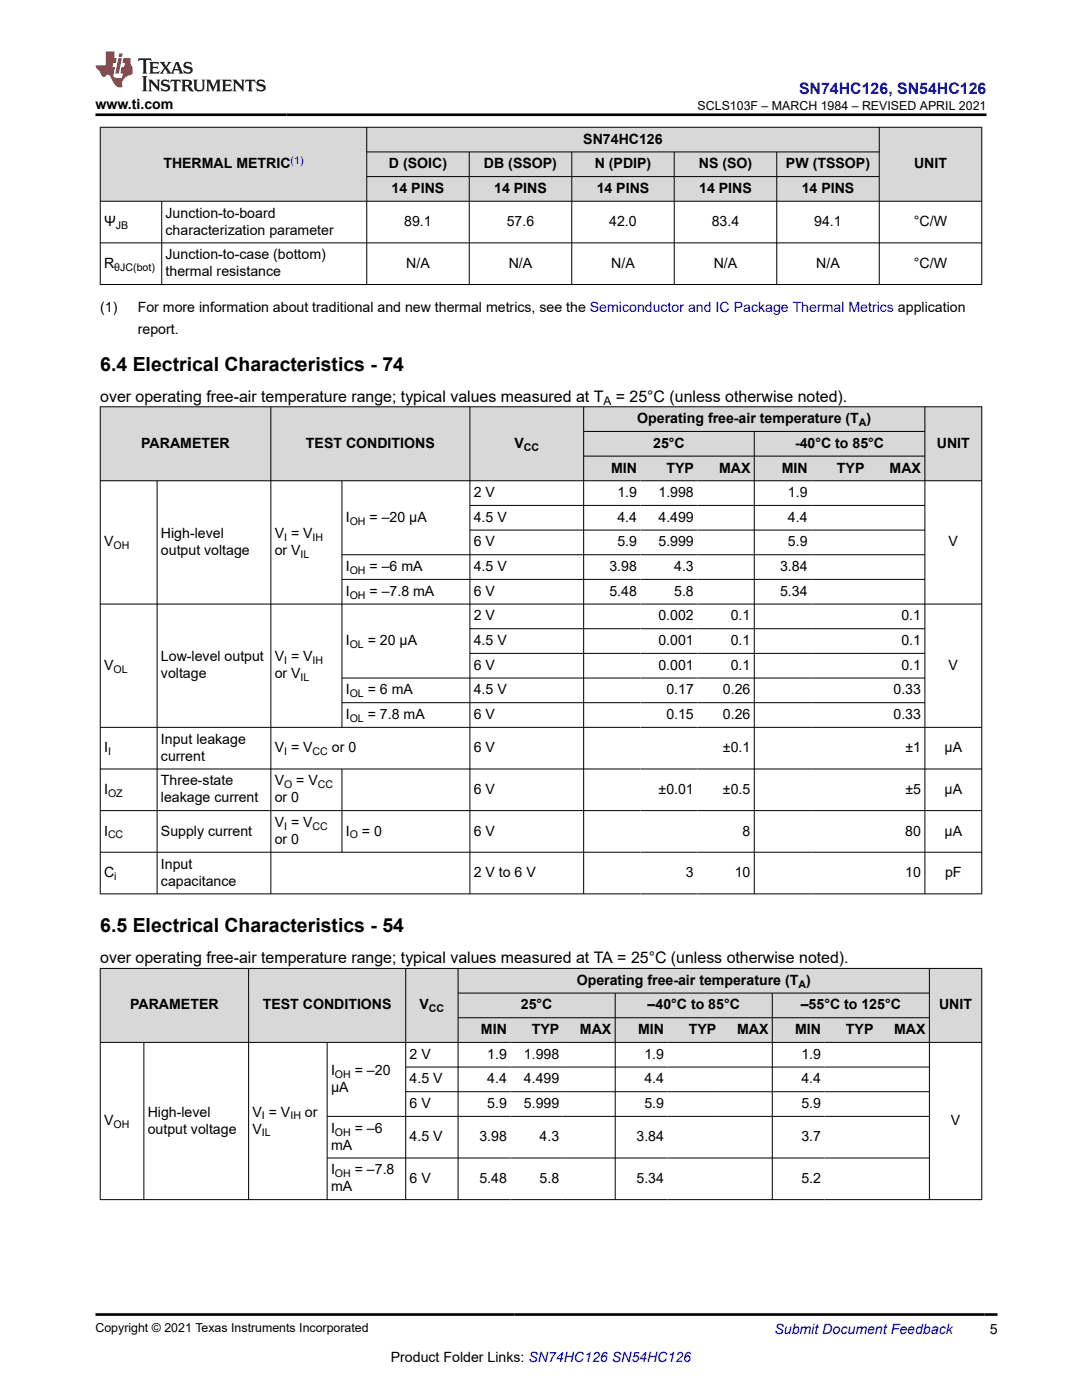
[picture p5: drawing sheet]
<svg xmlns="http://www.w3.org/2000/svg" width="216mm" height="279mm" viewBox="0 0 216 279" stroke-linecap="round" stroke-linejoin="round" font-family="sans-serif">
<g fill="#d8d8d8">
<path d="M20 25.4h175.9v4.9h-175.9z" fill-rule="evenodd"/>
<path d="M20.1 25.5h53v14.6h-53z" fill-rule="evenodd"/>
<path d="M73.2 25.5h102.2v4.8h-102.2z" fill-rule="evenodd"/>
<path d="M175.5 25.5h20.3v14.6h-20.3z" fill-rule="evenodd"/>
<path d="M73.2 30.4h20.4v4.8h-20.4z" fill-rule="evenodd"/>
<path d="M93.7 30.4h20.3v4.8h-20.3z" fill-rule="evenodd"/>
<path d="M114.1 30.4h20.4v4.8h-20.4z" fill-rule="evenodd"/>
<path d="M134.6 30.4h20.3v4.8h-20.3z" fill-rule="evenodd"/>
<path d="M155.1 30.4h20.3v4.8h-20.3z" fill-rule="evenodd"/>
<path d="M73.2 35.3h20.4v4.8h-20.4z" fill-rule="evenodd"/>
<path d="M93.7 35.3h20.3v4.8h-20.3z" fill-rule="evenodd"/>
<path d="M114.1 35.3h20.4v4.8h-20.4z" fill-rule="evenodd"/>
<path d="M134.6 35.3h20.3v4.8h-20.3z" fill-rule="evenodd"/>
<path d="M155.1 35.3h20.3v4.8h-20.3z" fill-rule="evenodd"/>
</g>
<g fill="none" stroke="#000" stroke-width=".2">
<path d="M19.9 25.4h176.1M20 25.3v31.5M73.2 25.3v31.5M73.2 30.3h102.3M73.2 35.2h102.3M93.6 30.3v26.5M114.1 30.3v26.5M134.5 30.3v26.5M155 30.3v26.5M175.4 25.3v31.5M195.9 25.3v31.5M19.9 40.2h176.1"/>
<path d="M19.9 48.5h176.1M19.9 56.8h176.1M32.3 40.2v16.6"/>
</g>
<g fill="#d8d8d8">
<path d="M20 81.2h175.9v4.9h-175.9z" fill-rule="evenodd"/>
<path d="M20.1 81.2h33.9v14.7h-33.9z" fill-rule="evenodd"/>
<path d="M54.1 81.2h39.6v14.7h-39.6z" fill-rule="evenodd"/>
<path d="M93.8 81.2h22.6v14.7h-22.6z" fill-rule="evenodd"/>
<path d="M116.5 81.2h68v4.8h-68z" fill-rule="evenodd"/>
<path d="M184.6 81.2h11.2v14.7h-11.2z" fill-rule="evenodd"/>
<path d="M116.5 86.2h33.9v4.8h-33.9z" fill-rule="evenodd"/>
<path d="M150.6 86.2h33.9v4.8h-33.9z" fill-rule="evenodd"/>
<path d="M116.5 91.1h11.3v4.8h-11.3z" fill-rule="evenodd"/>
<path d="M127.8 91.1h11.4v4.8h-11.4z" fill-rule="evenodd"/>
<path d="M139.2 91.1h11.2v4.8h-11.2z" fill-rule="evenodd"/>
<path d="M150.6 91.1h11.3v4.8h-11.3z" fill-rule="evenodd"/>
<path d="M161.9 91.1h11.3v4.8h-11.3z" fill-rule="evenodd"/>
<path d="M173.2 91.1h11.3v4.8h-11.3z" fill-rule="evenodd"/>
</g>
<g fill="none" stroke="#000" stroke-width=".2">
<path d="M19.9 81.2h176.1M19.9 95.9h176.1M20 81.1v97.4M31.3 95.9v82.6M54 81.1v97.4M68.2 95.9v49.3M93.8 81.1v97.4M116.5 81.1v97.4M116.5 86.1h68.1M116.5 91h68.1M150.5 86.1v92.4M184.6 81.1v97.4"/>
<path d="M195.9 81.1v97.4M68.2 115.6h116.4M93.8 100.9h90.8M93.8 105.8h90.8M184.6 110.7h-116.4M19.9 120.6h176.1M93.8 125.5h90.8M93.8 130.4h90.8M184.6 135.3h-116.4M19.9 145.2h176.1M19.9 153.5h176.1M68.2 140.2h116.4"/>
<path d="M68.2 153.5v16.6M19.9 161.8h176.1M19.9 170.1h176.1M19.9 178.4h176.1"/>
</g>
<g fill="#d8d8d8">
<path d="M20 193.3h175.9v4.9h-175.9z" fill-rule="evenodd"/>
<path d="M20.1 193.3h29.4v14.7h-29.4z" fill-rule="evenodd"/>
<path d="M49.7 193.3h31.2v14.7h-31.2z" fill-rule="evenodd"/>
<path d="M81 193.3h10.3v14.7h-10.3z" fill-rule="evenodd"/>
<path d="M91.5 193.3h93.9v4.8h-93.9z" fill-rule="evenodd"/>
<path d="M185.5 193.3h10.3v14.7h-10.3z" fill-rule="evenodd"/>
<path d="M91.5 198.3h31.2v4.8h-31.2z" fill-rule="evenodd"/>
<path d="M122.8 198.3h31.2v4.8h-31.2z" fill-rule="evenodd"/>
<path d="M154.2 198.3h31.2v4.8h-31.2z" fill-rule="evenodd"/>
<path d="M91.5 203.2h10.4v4.8h-10.4z" fill-rule="evenodd"/>
<path d="M101.9 203.2h10.4v4.8h-10.4z" fill-rule="evenodd"/>
<path d="M112.3 203.2h10.4v4.8h-10.4z" fill-rule="evenodd"/>
<path d="M122.8 203.2h10.4v4.8h-10.4z" fill-rule="evenodd"/>
<path d="M133.2 203.2h10.5v4.8h-10.5z" fill-rule="evenodd"/>
<path d="M143.7 203.2h10.3v4.8h-10.3z" fill-rule="evenodd"/>
<path d="M154.2 203.2h10.4v4.8h-10.4z" fill-rule="evenodd"/>
<path d="M164.6 203.2h10.4v4.8h-10.4z" fill-rule="evenodd"/>
<path d="M175 203.2h10.4v4.8h-10.4z" fill-rule="evenodd"/>
</g>
<g fill="none" stroke="#000" stroke-width=".2">
<path d="M19.9 193.3h176.1M20 193.2v46.3M49.6 193.2v46.3M81 193.2v46.3M91.4 198.2h94.1M91.4 193.2v46.3M122.8 198.2v41.3M154.1 198.2v41.3M185.5 193.2v46.3M195.9 193.2v46.3M19.9 208h176.1M28.7 208v31.5"/>
<path d="M65.3 208v31.5M81 213h104.5M81 217.9h104.5M91.4 203.1h94.1M19.9 239.4h176.1M65.3 231.1h120.2M185.5 222.8h-120.2"/>
</g>
<path d="M27.7 11.6l-.2 .6 .5-.2h.6v.1v2.2l-.2 .4h1l-.2-.4v-2.2v-.1h.5l.5 .2-.1-.6zM29.8 12.4l.2 .3v1.6l-.2 .4h1.9l.1-.6a1.08 1.08 0 0 1-1.3 .2v-.7h.6l.4 .2v-.7l-.4 .2h-.6v-.5l.2-.2a1 1 0 0 1 1 .3l-.1-.5zM31.8 12.4l1 1.1-1 1.2h.9l-.2-.2 .4-.8 .5 .8-.2 .2h1.6l-.2-.2 .1-.5h1l.1 .5-.1 .2h.9l-.2-.4-.8-1.9h-.5l-1 2.1-.8-1.1 .9-1h-.8l.2 .2-.5 .6-.3-.6 .1-.2zM35.2 12.8l.4 1h-.8zM36.8 12.5a.65 .65 0 0 0-.2 .7 .65 .65 0 0 0 .6 .5l.7 .1 .1 .3a.79 .79 0 0 1-.7 .4 .79 .79 0 0 1-.7-.5l.1 .7 .2-.1a.93 .93 0 0 0 1.1 0 .93 .93 0 0 0 .4-.9 1.46 1.46 0 0 0-1.2-.6l-.1-.3a1.09 1.09 0 0 1 1.2 .2l-.2-.6-.1 .1-.6-.2zM28.4 15.2l.2 .4v2.2l-.2 .4h1l-.2-.4v-2.2l.2-.4zM29.6 15.9l.2 .4v1.5l-.2 .4h.8l-.3-.4v-1.3l1.7 1.8v-2l.2-.4h-.8l.2 .2 .1 1.1-1.2-1.3zM32.3 16a.65 .65 0 0 0-.2 .8 .65 .65 0 0 0 .7 .4l.6 .2 .1 .2a.79 .79 0 0 1-.7 .4 .79 .79 0 0 1-.7-.5l.1 .7 .2-.1a.93 .93 0 0 0 1.1 .1 .93 .93 0 0 0 .4-1 1.46 1.46 0 0 0-1.2-.5l-.1-.4a1.09 1.09 0 0 1 1.2 .2l-.2-.6-.1 .1-.6-.1zM34.1 15.9l-.1 .6a.63 .63 0 0 1 .7-.3l.1 1.6-.3 .4h1l-.2-.4v-1.6a.66 .66 0 0 1 .8 .3l-.1-.6zM36.2 15.9l.2 .4v1.5l-.2 .4h.9l-.2-.2v-.7h.5l.1 .2a.79 .79 0 0 0 1.2 .6l-1-.9a.61 .61 0 0 0 .6-.6 .61 .61 0 0 0-.5-.7zM36.9 16.2h.2a.47 .47 0 0 1 .5 .1 .47 .47 0 0 1 .1 .5l-.2 .1-.6 .1zM38.5 15.9l.2 .2a2.27 2.27 0 0 0 .4 2 1.04 1.04 0 0 0 1.7-.7v-1.3l.2-.2h-.8l.2 .4v1.1a.6 .6 0 0 1-.6 .6 .6 .6 0 0 1-.6-.6v-1.1l.3-.4zM41.1 15.9l.2 .4v1.5l-.2 .4h.7l-.2-.4v-1.4l.9 1.9 .8-1.9v1.4l-.2 .4h1l-.3-.4v-1.5l.3-.4h-.8l-.7 1.5-.7-1.5zM44.3 15.9l.2 .4v1.5l-.2 .4h1.9l.1-.6a1.09 1.09 0 0 1-1.3 .2v-.7h.6l.4 .2v-.6l-.4 .2h-.6v-.6l.2-.1a1.01 1.01 0 0 1 1 .3l-.1-.6zM46.4 15.9l.3 .4v1.5l-.3 .4h.8l-.2-.4v-1.3l1.6 1.8v-2l.2-.4h-.7l.2 .2v1.1l-1.2-1.3zM49 15.9l-.1 .6a.63 .63 0 0 1 .8-.3v1.6l-.3 .4h1l-.2-.4v-1.6a.66 .66 0 0 1 .8 .3l-.1-.6zM51.4 16a.65 .65 0 0 0-.2 .8 .65 .65 0 0 0 .6 .4l.6 .2 .2 .2a.79 .79 0 0 1-.8 .4 .79 .79 0 0 1-.6-.5l.1 .7 .2-.1a.93 .93 0 0 0 1 .1 .93 .93 0 0 0 .5-1 1.46 1.46 0 0 0-1.3-.5l-.1-.4a1.09 1.09 0 0 1 1.3 .2l-.2-.6-.2 .1-.5-.1z" fill="#231f20"/>
<path d="M21.1 10.3v2.7h-2v.4l.9 1a.95 .95 0 0 0 .9 .9 .59 .59 0 0 1 .6-.4 .59 .59 0 0 1 .5 .3l.4 .8a1.59 1.59 0 0 0 2.1 1.4 1.61 1.61 0 0 1 1-2.3l1-.3-.1-1.5a1.59 1.59 0 0 1-.4-1.7h-1.4l-.2 .9h.5l-.1 .9h-.5l-.2 .9v.3l.4 .1-.2 .9h-.6a.73 .73 0 0 1-1.1-.7l.3-1.5h-.5l.2-.9h.5l.2-.9h-.5v-1.3zM23.6 11.6l-.6 3.1h.7l.6-3.1zM23.8 10.7l-.1 .6h.7l.1-.6z" fill="#ed1c24"/>
<path d="M19.1 22.9h177.8M19 262.3h180" fill="none" stroke="#000" stroke-width=".53"/>
<g font-size="3.9">
<text x="20" y="74">6.4 Electrical Characteristics - 74</text>
<text x="20" y="186.1">6.5 Electrical Characteristics - 54</text>
</g>
<text font-size="3.2" fill="#00f" x="159.4" y="18.7">SN74HC126, SN54HC126</text>
<g font-size="3.2">
<text x="20" y="80.1">over operating free-air temperature range; typical values measured at T</text>
<text x="122.9" y="80.1">= 25°C (unless otherwise noted).</text>
<text x="20" y="192.2">over operating free-air temperature range; typical values measured at TA = 25°C (unless otherwise noted).</text>
</g>
<g font-size="2.8">
<text x="19.1" y="21.8">www.ti.com</text>
<text x="116.4" y="28.7">SN74HC126</text>
<text x="32.6" y="33.6">THERMAL METRIC</text>
<text x="77.6" y="33.6">D (SOIC)</text>
<text x="96.6" y="33.6">DB (SSOP)</text>
<text x="118.7" y="33.6">N (PDIP)</text>
<text x="139.4" y="33.6">NS (SO)</text>
<text x="156.8" y="33.6">PW (TSSOP)</text>
<text x="182.4" y="33.6">UNIT</text>
<text x="78.2" y="38.5">14 PINS</text>
<text x="98.6" y="38.5">14 PINS</text>
<text x="119.1" y="38.5">14 PINS</text>
<text x="139.5" y="38.5">14 PINS</text>
<text x="160" y="38.5">14 PINS</text>
<text x="20.8" y="45.1">Ψ</text>
<text x="33" y="43.4">Junction-to-board</text>
<text x="33" y="46.8">characterization parameter</text>
<text x="80.7" y="45.1">89.1</text>
<text x="101.1" y="45.1">57.6</text>
<text x="121.6" y="45.1">42.0</text>
<text x="142" y="45.1">83.4</text>
<text x="162.5" y="45.1">94.1</text>
<text x="182.4" y="45.1">°C/W</text>
<text x="20.8" y="53.4">R</text>
<text x="33" y="51.7">Junction-to-case (bottom)</text>
<text x="81.1" y="53.4">N/A</text>
<text x="101.5" y="53.4">N/A</text>
<text x="122" y="53.4">N/A</text>
<text x="142.4" y="53.4">N/A</text>
<text x="162.9" y="53.4">N/A</text>
<text x="182.4" y="53.4">°C/W</text>
<text x="33" y="55.1">thermal resistance</text>
<text x="20" y="62.4">(1)</text>
<text x="27.5" y="62.4">For more information about traditional and new thermal metrics, see the Semiconductor and IC Package Thermal Metrics application</text>
<text x="27.5" y="66.6">report.</text>
<text x="28.2" y="89.4">PARAMETER</text>
<text x="61" y="89.4">TEST CONDITIONS</text>
<text x="102.6" y="89.4">V</text>
<text x="127.2" y="84.5">Operating free-air temperature (T )</text>
<text x="130.3" y="89.4">25°C</text>
<text x="158.6" y="89.4">-40°C to 85°C</text>
<text x="186.9" y="89.4">UNIT</text>
<text x="121.9" y="94.3">MIN</text>
<text x="133" y="94.3">TYP</text>
<text x="143.5" y="94.3">MAX</text>
<text x="156" y="94.3">MIN</text>
<text x="167" y="94.3">TYP</text>
<text x="177.5" y="94.3">MAX</text>
<text x="94.5" y="99.2">2 V</text>
<text x="123.2" y="99.2">1.9</text>
<text x="131.4" y="99.2">1.998</text>
<text x="157.2" y="99.2">1.9</text>
<text x="32.1" y="107.4">High-level</text>
<text x="54.8" y="107.4">V = V</text>
<text x="69" y="104.1">I</text>
<text x="73.7" y="104.1">= –20 µA</text>
<text x="94.5" y="104.1">4.5 V</text>
<text x="123.2" y="104.1">4.4</text>
<text x="131.4" y="104.1">4.499</text>
<text x="157.2" y="104.1">4.4</text>
<text x="20.8" y="109.1">V</text>
<text x="32.1" y="110.8">output voltage</text>
<text x="54.8" y="110.8">or V</text>
<text x="69" y="114">I</text>
<text x="73.7" y="114">= –6 mA</text>
<text x="94.5" y="109.1">6 V</text>
<text x="94.5" y="114">4.5 V</text>
<text x="121.6" y="114">3.98</text>
<text x="123.2" y="109.1">5.9</text>
<text x="131.4" y="109.1">5.999</text>
<text x="134.5" y="114">4.3</text>
<text x="155.7" y="114">3.84</text>
<text x="157.2" y="109.1">5.9</text>
<text x="189.3" y="109.1">V</text>
<text x="69" y="118.9">I</text>
<text x="73.7" y="118.9">= –7.8 mA</text>
<text x="94.5" y="118.9">6 V</text>
<text x="121.6" y="118.9">5.48</text>
<text x="134.5" y="118.9">5.8</text>
<text x="155.7" y="118.9">5.34</text>
<text x="94.5" y="123.8">2 V</text>
<text x="131.4" y="123.8">0.002</text>
<text x="145.8" y="123.8">0.1</text>
<text x="179.9" y="123.8">0.1</text>
<text x="32.1" y="132">Low-level output</text>
<text x="54.8" y="132">V = V</text>
<text x="69" y="128.7">I</text>
<text x="73.4" y="128.7">= 20 µA</text>
<text x="94.5" y="128.7">4.5 V</text>
<text x="131.4" y="128.7">0.001</text>
<text x="145.8" y="128.7">0.1</text>
<text x="179.9" y="128.7">0.1</text>
<text x="20.8" y="133.7">V</text>
<text x="32.1" y="135.4">voltage</text>
<text x="54.8" y="135.4">or V</text>
<text x="94.5" y="133.7">6 V</text>
<text x="131.4" y="133.7">0.001</text>
<text x="145.8" y="133.7">0.1</text>
<text x="179.9" y="133.7">0.1</text>
<text x="189.3" y="133.7">V</text>
<text x="69" y="143.5">I</text>
<text x="69" y="138.6">I</text>
<text x="73.4" y="138.6">= 6 mA</text>
<text x="73.4" y="143.5">= 7.8 mA</text>
<text x="94.5" y="143.5">6 V</text>
<text x="94.5" y="138.6">4.5 V</text>
<text x="133" y="143.5">0.15</text>
<text x="133" y="138.6">0.17</text>
<text x="144.2" y="143.5">0.26</text>
<text x="144.2" y="138.6">0.26</text>
<text x="178.3" y="143.5">0.33</text>
<text x="178.3" y="138.6">0.33</text>
<text x="32.1" y="148.4">Input leakage</text>
<text x="20.8" y="150.1">I</text>
<text x="32.1" y="151.8">current</text>
<text x="54.8" y="150.1">V = V</text>
<text x="66.2" y="150.1">or 0</text>
<text x="94.5" y="150.1">6 V</text>
<text x="144.3" y="150.1">±0.1</text>
<text x="180.7" y="150.1">±1</text>
<text x="188.5" y="150.1">µA</text>
<text x="20.8" y="158.4">I</text>
<text x="32.1" y="156.7">Three-state</text>
<text x="32.1" y="160.1">leakage current</text>
<text x="54.8" y="156.7">V</text>
<text x="54.8" y="160.1">or 0</text>
<text x="59.1" y="156.7">= V</text>
<text x="94.5" y="158.4">6 V</text>
<text x="131.4" y="158.4">±0.01</text>
<text x="144.3" y="158.4">±0.5</text>
<text x="180.7" y="158.4">±5</text>
<text x="188.5" y="158.4">µA</text>
<text x="20.8" y="166.7">I</text>
<text x="32.1" y="166.7">Supply current</text>
<text x="54.8" y="165">V = V</text>
<text x="69" y="166.7">I</text>
<text x="72.2" y="166.7">= 0</text>
<text x="94.5" y="166.7">6 V</text>
<text x="148.2" y="166.7">8</text>
<text x="180.6" y="166.7">80</text>
<text x="188.5" y="166.7">µA</text>
<text x="32.1" y="173.4">Input</text>
<text x="54.8" y="168.4">or 0</text>
<text x="20.8" y="175">C</text>
<text x="32.1" y="176.7">capacitance</text>
<text x="94.5" y="175">2 V to 6 V</text>
<text x="136.9" y="175">3</text>
<text x="146.6" y="175">10</text>
<text x="180.6" y="175">10</text>
<text x="188.6" y="175">pF</text>
<text x="115.1" y="196.5">Operating free-air temperature (T )</text>
<text x="26" y="201.5">PARAMETER</text>
<text x="52.4" y="201.5">TEST CONDITIONS</text>
<text x="83.7" y="201.5">V</text>
<text x="103.9" y="201.5">25°C</text>
<text x="129.2" y="201.5">–40°C to 85°C</text>
<text x="159.8" y="201.5">–55°C to 125°C</text>
<text x="187.4" y="201.5">UNIT</text>
<text x="96" y="206.4">MIN</text>
<text x="106.1" y="206.4">TYP</text>
<text x="115.7" y="206.4">MAX</text>
<text x="127.3" y="206.4">MIN</text>
<text x="137.5" y="206.4">TYP</text>
<text x="147.1" y="206.4">MAX</text>
<text x="158.7" y="206.4">MIN</text>
<text x="168.8" y="206.4">TYP</text>
<text x="178.4" y="206.4">MAX</text>
<text x="66" y="214.5">I</text>
<text x="70.8" y="214.5">= –20</text>
<text x="81.7" y="211.3">2 V</text>
<text x="97.2" y="211.3">1.9</text>
<text x="104.5" y="211.3">1.998</text>
<text x="128.6" y="211.3">1.9</text>
<text x="159.9" y="211.3">1.9</text>
<text x="66" y="217.9">µA</text>
<text x="81.7" y="216.2">4.5 V</text>
<text x="81.7" y="221.1">6 V</text>
<text x="97.2" y="216.2">4.4</text>
<text x="97.2" y="221.1">5.9</text>
<text x="104.5" y="216.2">4.499</text>
<text x="104.5" y="221.1">5.999</text>
<text x="128.6" y="216.2">4.4</text>
<text x="128.6" y="221.1">5.9</text>
<text x="159.9" y="216.2">4.4</text>
<text x="159.9" y="221.1">5.9</text>
<text x="20.8" y="224.5">V</text>
<text x="29.5" y="222.8">High-level</text>
<text x="29.5" y="226.2">output voltage</text>
<text x="50.4" y="226.2">V</text>
<text x="50.4" y="222.8">V = V</text>
<text x="60.8" y="222.8">or</text>
<text x="66" y="226.1">I</text>
<text x="70.8" y="226.1">= –6</text>
<text x="81.7" y="227.8">4.5 V</text>
<text x="95.7" y="227.8">3.98</text>
<text x="107.7" y="227.8">4.3</text>
<text x="127" y="227.8">3.84</text>
<text x="159.9" y="227.8">3.7</text>
<text x="189.7" y="224.5">V</text>
<text x="66" y="229.5">mA</text>
<text x="66" y="234.4">I</text>
<text x="66" y="237.8">mA</text>
<text x="70.8" y="234.4">= –7.8</text>
<text x="81.7" y="236.1">6 V</text>
<text x="95.7" y="236.1">5.48</text>
<text x="107.7" y="236.1">5.8</text>
<text x="127" y="236.1">5.34</text>
<text x="159.9" y="236.1">5.2</text>
<text x="197.5" y="266.1">5</text>
<text x="78" y="271.7">Product Folder Links: SN74HC126 SN54HC126</text>
</g>
<text font-size="2.8" fill="#00f" x="154.5" y="266.2">Submit Document Feedback</text>
<g font-size="2.5">
<text x="139.2" y="21.9">SCLS103F – MARCH 1984 – REVISED APRIL 2021</text>
<text x="19.1" y="265.9">Copyright © 2021 Texas Instruments Incorporated</text>
</g>
<text font-size="2.4" x="120.4" y="80.8">A</text>
<text font-size="2.1" fill="#00f" x="58" y="32.7">(1)</text>
<g font-size="2.1">
<text x="23.1" y="45.7">JB</text>
<text x="22.8" y="54">θJC(bot)</text>
<text x="104.5" y="89.9">CC</text>
<text x="171.4" y="85">A</text>
<text x="56.7" y="107.9">I</text>
<text x="62.4" y="107.9">IH</text>
<text x="69.8" y="104.7">OH</text>
<text x="22.7" y="109.6">OH</text>
<text x="60" y="111.3">IL</text>
<text x="69.8" y="114.5">OH</text>
<text x="69.8" y="119.5">OH</text>
<text x="69.8" y="129.3">OL</text>
<text x="22.7" y="134.2">OL</text>
<text x="56.7" y="132.5">I</text>
<text x="60" y="135.9">IL</text>
<text x="62.4" y="132.5">IH</text>
<text x="69.8" y="139.2">OL</text>
<text x="69.8" y="144.1">OL</text>
<text x="21.6" y="150.7">I</text>
<text x="56.7" y="150.7">I</text>
<text x="62.4" y="150.7">CC</text>
<text x="21.6" y="159">OZ</text>
<text x="56.7" y="157.3">O</text>
<text x="63.4" y="157.3">CC</text>
<text x="21.6" y="167.3">CC</text>
<text x="56.7" y="165.6">I</text>
<text x="62.4" y="165.6">CC</text>
<text x="69.8" y="167.3">O</text>
<text x="22.8" y="175.6">i</text>
<text x="159.3" y="197.1">A</text>
<text x="85.6" y="202">CC</text>
<text x="66.8" y="215.1">OH</text>
<text x="22.7" y="225.1">OH</text>
<text x="52.3" y="226.8">IL</text>
<text x="52.3" y="223.4">I</text>
<text x="57.9" y="223.4">IH</text>
<text x="66.8" y="226.6">OH</text>
<text x="66.8" y="234.9">OH</text>
</g>
</svg>
